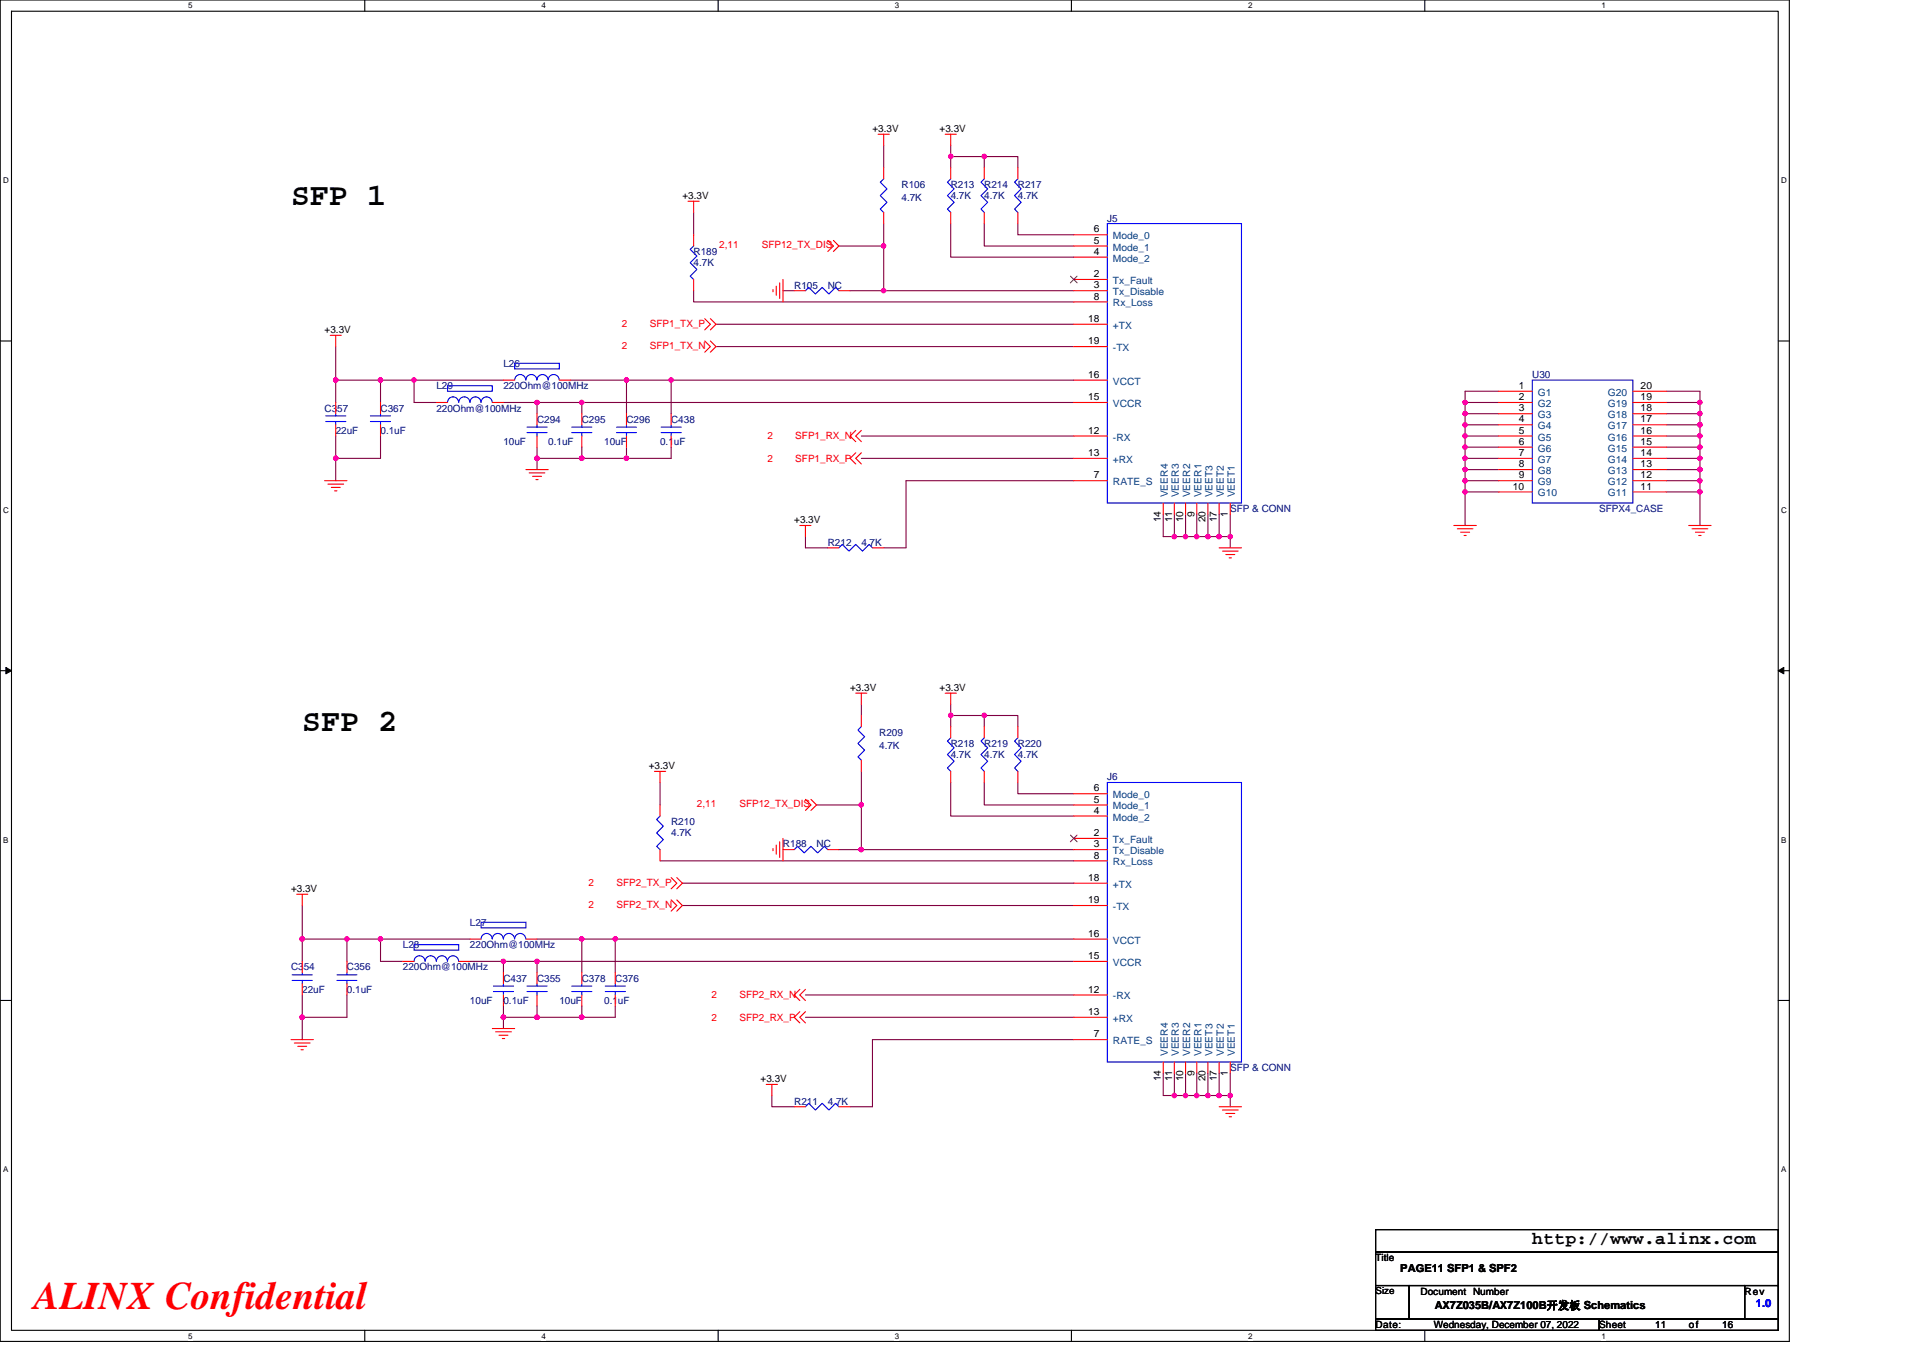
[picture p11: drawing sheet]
<svg xmlns="http://www.w3.org/2000/svg" width="297mm" height="210mm" viewBox="0 0 297 210" stroke-linecap="round" stroke-linejoin="round" font-family="sans-serif">
<path d="M0 0h276.4v207.3h-276.4zM1.8 1.7h272.9v203.8h-272.9z" fill="none" stroke="#000" stroke-width=".17"/>
<g fill="#fff">
<path d="M29.1 .2h.6v1.4h-.6z"/>
<path d="M29.1 205.7h.6v1.4h-.6z"/>
</g>
<path d="M56.3 0v1.7M56.3 205.5v1.8" fill="none" stroke="#000" stroke-width=".17"/>
<g fill="#fff">
<path d="M83.6 .2h.7v1.4h-.7z"/>
<path d="M83.6 205.7h.7v1.4h-.7z"/>
</g>
<path d="M110.9 0v1.7M110.9 205.5v1.8" fill="none" stroke="#000" stroke-width=".17"/>
<g fill="#fff">
<path d="M138.2 .2h.7v1.4h-.7z"/>
<path d="M138.2 205.7h.7v1.4h-.7z"/>
</g>
<path d="M165.5 0v1.7M165.5 205.5v1.8" fill="none" stroke="#000" stroke-width=".17"/>
<g fill="#fff">
<path d="M192.8 .2h.6v1.4h-.6z"/>
<path d="M192.8 205.7h.6v1.4h-.6z"/>
</g>
<path d="M220.1 0v1.7M220.1 205.5v1.8" fill="none" stroke="#000" stroke-width=".17"/>
<g fill="#fff">
<path d="M247.4 .2h.6v1.4h-.6z"/>
<path d="M247.4 205.7h.6v1.4h-.6z"/>
<path d="M.5 27.2h.8v1.4h-.8z"/>
<path d="M275.1 27.2h.9v1.4h-.9z"/>
<path d="M.5 78.1h.8v1.4h-.8z"/>
<path d="M275.1 78.1h.9v1.4h-.9z"/>
</g>
<path d="M0 52.7h1.8M274.7 52.7h1.7" fill="none" stroke="#000" stroke-width=".17"/>
<g fill="#fff">
<path d="M.5 129.1h.8v1.4h-.8z"/>
<path d="M275.1 129.1h.8v1.4h-.8z"/>
</g>
<path d="M0 103.6h1.8M274.7 103.6h1.7" fill="none" stroke="#000" stroke-width=".17"/>
<path d="M.9 103.1l.9 .5-.9 .5zM274.7 103.6l.8-.5v1z" fill="#000" stroke="#000" stroke-width=".15"/>
<g fill="#fff">
<path d="M.5 180h.8v1.4h-.8z"/>
<path d="M275.1 180h.8v1.4h-.8z"/>
</g>
<path d="M0 154.6h1.8M274.7 154.6h1.7M212.5 190h62.2v3.5h-62.2zM212.5 193.5h62.2v5.1h-62.2zM212.5 198.6h5.2v5.2h-5.2zM217.7 198.6h51.8v5.2h-51.8zM269.5 198.6h5.2v5.2h-5.2zM212.5 203.8h34.5v1.7h-34.5zM247 203.8h27.7v1.7h-27.7z" fill="none" stroke="#000" stroke-width=".17"/>
<g fill="none" stroke="#800040" stroke-width=".17">
<path d="M107.1 32.8v3.5M129.6 38h6.9M136.5 38v6.9M136.5 22.5v3.4M136.5 34.5v3.5M146.9 22.5v1.7M146.9 24.2v1.7M146.9 34.5v5.2h19M146.9 24.2h5.1M152 24.2h5.2v1.7M152 34.5v3.5h13.9M152 24.2v1.7"/>
<path d="M157.2 34.5v1.8h8.7M51.9 58.7h6.9v3.5M51.9 58.7v3.5M51.9 53.6v5.1M58.8 58.7h5.2v3.5h3.4M64 58.7h13.8M88.1 58.7h8.7v5.2M96.8 58.7h6.9v5.2M103.7 58.7h62.2M107.1 44.9v1.8h58.8M110.6 53.6h55.3M110.6 50.1h55.3"/>
<path d="M120.9 44.9h1.8M131.3 44.9h5.2M136.5 44.9h29.4M51.9 70.8v3.5M51.9 67.4v3.4M58.8 67.4v3.4h-6.9M77.8 62.2h5.1v1.7M82.9 62.2h7v1.7M82.9 69.1v1.7M82.9 70.8v1.8M82.9 70.8h7M89.9 70.8h6.9"/>
<path d="M89.9 62.2h76M89.9 69.1v1.7M96.8 69.1v1.7M103.7 69.1v1.7h-6.9M133.1 70.8h32.8M133.1 67.4h32.8M165.9 74.3h-25.9v10.3h-3.5M179.7 79.5v3.4h1.7M181.4 79.5v3.4M183.1 79.5v3.4M184.9 79.5v3.4M186.6 79.5v3.4"/>
<path d="M188.3 79.5v3.4M190 79.5v3.4M226.3 62.2v1.7M226.3 63.9v1.7M226.3 65.6v1.8M226.3 67.4v1.7M226.3 69.1v1.7M226.3 70.8v1.8M226.3 72.6v3.4M226.3 76v5.2M226.3 63.9h5.2M226.3 65.6h5.2"/>
<path d="M226.3 70.8h5.2M226.3 76h5.2M226.3 62.2h5.2M226.3 67.4h5.2M226.3 69.1h5.2M226.3 72.6h5.2M226.3 74.3h5.2M231.5 60.5h-5.2v1.7M257.4 60.5h5.2v1.7M257.4 62.2h5.2M257.4 63.9h5.2M257.4 65.6h5.2"/>
<path d="M257.4 67.4h5.2M257.4 69.1h5.2M257.4 70.8h5.2M257.4 72.6h5.2M257.4 74.3h5.2M257.4 76h5.2M262.6 62.2v1.7M262.6 72.6v1.7M262.6 70.8v1.8M262.6 63.9v1.7M262.6 76v5.2M262.6 67.4v1.7"/>
<path d="M262.6 65.6v1.8M262.6 69.1v1.7M262.6 74.3v1.7M124.4 82.9v1.7h3.5M181.4 82.9h1.7M183.1 82.9h1.8M184.9 82.9h1.7M186.6 82.9h1.7M188.3 82.9h1.7M190 82.9v1.7M133.1 108.8v1.8M133.1 119.2v5.2"/>
<path d="M146.9 108.8v1.8M146.9 110.6v1.7M146.9 110.6h5.1M152 110.6h5.2v1.7M152 110.6v1.7M46.7 139.9v5.2M102 120.9v3.5M102 133h63.9M105.4 136.5h60.5M105.4 139.9h60.5M126.1 124.4h7M129.6 131.3h3.5"/>
<path d="M133.1 124.4v6.9M133.1 131.3h32.8M146.9 120.9v5.2h19M152 120.9v3.5h13.9M157.2 120.9v1.7h8.7M46.7 145.1h6.9M46.7 145.1v3.4M46.7 157.2v3.4M46.7 153.7v3.5M53.6 145.1h5.2v3.4h3.4M53.6 145.1v3.4M53.6 153.7v3.5h-6.9"/>
<path d="M58.8 145.1h13.8M72.6 148.5h5.2M77.8 148.5h5.1M77.8 148.5v1.8M77.8 155.4v1.8M77.8 157.2v1.7M77.8 157.2h5.1M82.9 157.2h7M82.9 148.5v1.8M82.9 145.1h7M82.9 155.4v1.8M82.9 148.5h83"/>
<path d="M89.9 145.1v5.2M89.9 155.4v1.8M89.9 145.1h5.1M95 145.1v5.2M95 155.4v1.8h-5.1M95 145.1h70.9M124.4 153.7h41.5M124.4 157.2h41.5M119.2 169.3v1.7h3.5M165.9 160.6h-31.1v10.4h-3.5M179.7 165.8v3.5h1.7M181.4 169.3h1.7"/>
<path d="M181.4 165.8v3.5M183.1 169.3h1.8M183.1 165.8v3.5M184.9 169.3h1.7M184.9 165.8v3.5M186.6 169.3h1.7M186.6 165.8v3.5M188.3 165.8v3.5M188.3 169.3h1.7M190 169.3v1.7M190 165.8v3.5"/>
</g>
<g fill="#f0f" stroke="#f0f" stroke-width=".17">
<circle cx="226.3" cy="62.2" r=".33"/>
<circle cx="226.3" cy="63.9" r=".34"/>
<circle cx="226.3" cy="65.6" r=".34"/>
<circle cx="226.3" cy="67.3" r=".34"/>
<circle cx="226.3" cy="69.1" r=".34"/>
<circle cx="226.3" cy="70.8" r=".33"/>
<circle cx="226.3" cy="72.5" r=".34"/>
<circle cx="226.3" cy="74.3" r=".34"/>
<circle cx="226.3" cy="76" r=".34"/>
<circle cx="262.6" cy="63.9" r=".34"/>
<circle cx="262.6" cy="65.6" r=".34"/>
<circle cx="262.6" cy="70.8" r=".33"/>
<circle cx="262.6" cy="72.5" r=".34"/>
<circle cx="262.6" cy="62.2" r=".33"/>
<circle cx="262.6" cy="76" r=".34"/>
<circle cx="262.6" cy="67.3" r=".34"/>
<circle cx="262.6" cy="69.1" r=".34"/>
<circle cx="262.6" cy="74.3" r=".34"/>
<circle cx="152" cy="110.5" r=".34"/>
<circle cx="146.9" cy="110.5" r=".34"/>
<circle cx="190" cy="82.9" r=".34"/>
<circle cx="188.3" cy="82.9" r=".34"/>
<circle cx="183.1" cy="82.9" r=".34"/>
<circle cx="184.8" cy="82.9" r=".34"/>
<circle cx="186.6" cy="82.9" r=".34"/>
<circle cx="181.4" cy="82.9" r=".34"/>
<circle cx="103.7" cy="58.7" r=".34"/>
<circle cx="89.9" cy="62.2" r=".33"/>
<circle cx="63.9" cy="58.7" r=".34"/>
<circle cx="51.9" cy="58.7" r=".34"/>
<circle cx="58.8" cy="58.7" r=".34"/>
<circle cx="51.9" cy="70.8" r=".33"/>
<circle cx="83" cy="62.2" r=".33"/>
<circle cx="96.8" cy="58.7" r=".34"/>
<circle cx="83" cy="70.8" r=".33"/>
<circle cx="96.8" cy="70.8" r=".33"/>
<circle cx="89.9" cy="70.8" r=".33"/>
<circle cx="190" cy="169.3" r=".34"/>
<circle cx="188.3" cy="169.3" r=".34"/>
<circle cx="186.6" cy="169.3" r=".34"/>
<circle cx="184.8" cy="169.3" r=".34"/>
<circle cx="183.1" cy="169.3" r=".34"/>
<circle cx="181.4" cy="169.3" r=".34"/>
<circle cx="83" cy="148.5" r=".33"/>
<circle cx="95" cy="145.1" r=".34"/>
<circle cx="58.8" cy="145.1" r=".34"/>
<circle cx="46.7" cy="145.1" r=".34"/>
<circle cx="53.6" cy="145.1" r=".34"/>
<circle cx="46.7" cy="157.2" r=".33"/>
<circle cx="77.8" cy="148.5" r=".33"/>
<circle cx="89.8" cy="145.1" r=".34"/>
<circle cx="77.8" cy="157.2" r=".33"/>
<circle cx="89.9" cy="157.2" r=".33"/>
<circle cx="83" cy="157.2" r=".33"/>
<circle cx="136.5" cy="38" r=".34"/>
<circle cx="133" cy="131.3" r=".33"/>
<circle cx="133" cy="124.4" r=".34"/>
<circle cx="136.5" cy="44.9" r=".33"/>
<circle cx="152" cy="24.2" r=".34"/>
<circle cx="146.9" cy="24.2" r=".34"/>
</g>
<g fill="none" stroke="#f00" stroke-width=".17">
<path d="M106.3 31.1h1.7M107.1 31.1v1.7M107.1 36.3v1.7M127.9 37.1l.8 .9-.8 .9M128.7 37.1l.9 .9-.9 .9M135.6 20.7h1.8M136.5 32.8v1.7M136.5 25.9v1.7M136.5 20.7v1.8M146 20.7h1.7M146.9 20.7v1.8M146.9 32.8v1.7"/>
<path d="M146.9 25.9v1.7M152 32.8v1.7M152 25.9v1.7M157.2 32.8v1.7M157.2 25.9v1.7M165.9 36.3h5.1M165.9 38h5.1M165.9 39.7h5.1M51 51.8h1.7M51.9 51.8v1.8M77.8 58.7h1.7M86.4 58.7h1.7"/>
<path d="M107.1 43.2v1.7M108.9 49.2l.8 .9-.8 .9M108.9 52.7l.8 .9-.8 .8M109.7 49.2l.9 .9-.9 .9M109.7 52.7l.9 .9-.9 .8M119.4 44.7v.4M119.9 44.2v1.4M120.4 43.7v2.4M120.9 43.2v3.5M122.7 44.9h1.7M129.6 44.9h1.7M165.9 46.7h5.1"/>
<path d="M165.9 44.9h5.1M165.9 43.2h5.1M165.9 58.7h5.1M165.9 50.1h5.1M165.9 53.6h5.1M50.1 74.3h3.5M50.6 74.8h2.5M51.2 75.3h1.4M51.7 75.8h.3M51.9 62.2v1.7M51.9 65.6v1.8M58.8 62.2v1.7"/>
<path d="M58.8 65.6v1.8M67.4 62.2h1.7M76 62.2h1.8M81.2 72.6h3.5M81.7 73.1h2.5M82.3 73.6h1.3M82.8 74.1h.3M82.9 63.9v1.7M82.9 67.4v1.7M89.9 63.9v1.7M89.9 67.4v1.7M96.8 63.9v1.7"/>
<path d="M96.8 67.4v1.7M103.7 63.9v1.7M103.7 67.4v1.7M132.2 66.5l-.9 .9 .9 .8M132.2 70l-.9 .8 .9 .9M133.1 66.5l-.9 .9 .9 .8M133.1 70l-.9 .8 .9 .9M165.9 67.4h5.1M165.9 70.8h5.1M165.9 62.2h5.1M165.9 74.3h5.1M179.7 77.7v1.8"/>
<path d="M181.4 77.7v1.8M183.1 77.7v1.8M184.9 77.7v1.8M186.6 77.7v1.8M188.3 77.7v1.8M190 77.7v1.8M231.5 60.5h5.2M231.5 65.6h5.2M231.5 62.2h5.2M231.5 63.9h5.2M231.5 67.4h5.2M231.5 69.1h5.2"/>
<path d="M231.5 70.8h5.2M231.5 72.6h5.2M231.5 74.3h5.2M231.5 76h5.2M252.2 76h5.2M252.2 74.3h5.2M252.2 72.6h5.2M252.2 70.8h5.2M252.2 69.1h5.2M252.2 67.4h5.2M252.2 65.6h5.2M252.2 63.9h5.2"/>
<path d="M252.2 62.2h5.2M252.2 60.5h5.2M123.5 81.2h1.8M124.4 81.2v1.7M127.9 84.6h1.7M134.8 84.6h1.7M188.3 84.6h3.5M188.8 85.2h2.5M189.4 85.7h1.3M189.9 86.2h.3M224.6 81.2h3.4M225.1 81.7h2.4"/>
<path d="M225.6 82.2h1.4M226.1 82.7h.4M260.9 81.2h3.4M261.4 81.7h2.4M261.9 82.2h1.4M262.4 82.7h.4M101.1 119.2h1.7M102 119.2v1.7M132.2 107.1h1.7M133.1 107.1v1.7M133.1 117.5v1.7M133.1 110.6v1.7"/>
<path d="M146 107.1h1.7M146.9 119.2v1.7M146.9 112.3v1.7M146.9 107.1v1.7M152 119.2v1.7M152 112.3v1.7M157.2 119.2v1.7M157.2 112.3v1.7M45.8 138.2h1.7M46.7 138.2v1.7M102 131.3v1.7M102 124.4v1.7"/>
<path d="M103.7 139l.8 .9-.8 .9M103.7 135.6l.8 .9-.8 .8M104.5 139l.9 .9-.9 .9M104.5 135.6l.9 .9-.9 .8M119.4 131.1v.3M119.9 130.6v1.4M120.4 130.1v2.4M120.9 131.3h1.8M120.9 129.5v3.5M124.4 123.5l.9 .9-.9 .8M125.3 123.5l.8 .9-.8 .8M127.9 131.3h1.7"/>
<path d="M165.9 133h5.1M165.9 122.6h5.1M165.9 124.4h5.1M165.9 126.1h5.1M165.9 131.3h5.1M165.9 129.5h5.1M165.9 136.5h5.1M165.9 139.9h5.1M46.7 148.5v1.8M46.7 152v1.7M53.6 148.5v1.8M53.6 152v1.7"/>
<path d="M62.2 148.5h1.8M70.9 148.5h1.7M72.6 145.1h1.7M76 158.9h3.5M76.6 159.4h2.4M77.1 160h1.4M77.8 150.3v1.7M77.8 153.7v1.7M81.2 145.1h1.7M82.9 150.3v1.7M82.9 153.7v1.7M89.9 150.3v1.7"/>
<path d="M89.9 153.7v1.7M95 150.3v1.7M95 153.7v1.7M123.5 152.9l-.8 .8 .8 .9M123.5 156.3l-.8 .9 .8 .9M124.4 152.9l-.9 .8 .9 .9M124.4 156.3l-.9 .9 .9 .9M165.9 153.7h5.1M165.9 157.2h5.1M165.9 148.5h5.1M165.9 145.1h5.1M45 160.6h3.4"/>
<path d="M45.5 161.2h2.4M46 161.7h1.4M46.5 162.2h.4M77.6 160.5h.4M118.4 167.6h1.7M119.2 167.6v1.7M122.7 171h1.7M129.6 171h1.7M165.9 160.6h5.1M179.7 164.1v1.7M181.4 164.1v1.7M183.1 164.1v1.7"/>
<path d="M184.9 164.1v1.7M186.6 164.1v1.7M188.3 164.1v1.7M188.3 171h3.5M188.8 171.5h2.5M189.4 172h1.3M189.9 172.6h.3M190 164.1v1.7"/>
</g>
<g fill="none" stroke="#00f" stroke-width=".17">
<path d="M107.1 38l-.5 .5 1.1 1.1-1.1 1 1.1 1-1.1 1.1 .5 .5M136.5 27.6l-.5 .6 1 1-1 1 1 1.1-1 1 .5 .5M146.9 27.6l-.6 .6 1.1 1-1.1 1 1.1 1.1-1.1 1 .6 .5M152 27.6l-.5 .6 1.1 1-1.1 1 1.1 1.1-1.1 1 .5 .5M157.2 27.6l-.5 .6 1 1-1 1 1 1.1-1 1 .5 .5M171 34.5h20.8v43.2h-20.8zM69.1 59.6h6.9v.9h-6.9zM79.5 56.1h6.9v.9h-6.9zM81.2 58.7a.86 .86 0 0 0-.8-.8 .86 .86 0 0 0-.9 .8M82.9 58.7a.85 .85 0 0 0-.8-.8 .85 .85 0 0 0-.9 .8M84.7 58.7a.86 .86 0 0 0-.9-.8 .86 .86 0 0 0-.9 .8M86.4 58.7a.85 .85 0 0 0-.9-.8 .85 .85 0 0 0-.8 .8"/>
<path d="M124.4 44.9l.5-.5 1.1 1 1-1 1 1 1.1-1 .5 .5M236.7 58.7h15.5v19h-15.5zM50.3 65.1h3.1M50.3 64.3h3.1M51.9 63.9v.4M51.9 65.1v.5M57.2 65.1h3.1M57.2 64.3h3.1M58.8 63.9v.4M58.8 65.1v.5M70.8 62.2a.86 .86 0 0 0-.8-.9 .86 .86 0 0 0-.9 .9M72.6 62.2a.86 .86 0 0 0-.9-.9 .86 .86 0 0 0-.8 .9"/>
<path d="M76 62.2a.87 .87 0 0 0-.8-.9 .87 .87 0 0 0-.9 .9 .85 .85 0 0 0-.9-.9 .85 .85 0 0 0-.8 .9M81.4 66.8h3.1M81.4 66h3.1M82.9 65.6v.4M82.9 66.8v.6M88.3 66.8h3.1M88.3 66h3.1M89.9 65.6v.4M89.9 66.8v.6M95.2 66.8h3.1M95.2 66h3.1M96.8 65.6v.4"/>
<path d="M96.8 66.8v.6M102.1 66.8h3.1M102.1 66h3.1M103.7 65.6v.4M103.7 66.8v.6M129.6 84.6l.5-.5 1 1.1 1.1-1.1 1 1.1 1.1-1.1 .5 .5M133.1 112.3l-.6 .5 1.1 1-1.1 1.1 1.1 1-1.1 1 .6 .6M146.9 114l-.6 .5 1.1 1-1.1 1.1 1.1 1-1.1 1.1 .6 .5M152 114l-.5 .5 1.1 1-1.1 1.1 1.1 1-1.1 1.1 .5 .5M157.2 114l-.5 .5 1 1-1 1.1 1 1-1 1.1 .5 .5M102 126.1l-.6 .5 1.1 1.1-1.1 1 1.1 1-1.1 1.1 .6 .5M122.7 131.3l.5-.5 1 1 1.1-1 1 1 1-1 .6 .5"/>
<path d="M171 120.9h20.8v43.2h-20.8zM45.1 151.5h3.1M45.1 150.6h3.1M46.7 150.3v.3M46.7 151.5v.5M52 151.5h3.1M52 150.6h3.1M53.6 150.3v.3M53.6 151.5v.5M64 146h6.9v.8h-6.9zM65.7 148.5a.85 .85 0 0 0-.9-.8 .85 .85 0 0 0-.8 .8M67.4 148.5a.86 .86 0 0 0-.9-.8 .86 .86 0 0 0-.8 .8"/>
<path d="M70.8 148.5a.87 .87 0 0 0-.8-.8 .87 .87 0 0 0-.9 .8 .85 .85 0 0 0-.8-.8 .85 .85 0 0 0-.9 .8M74.3 142.5h6.9v.9h-6.9zM76.2 153.2h3.1M76.2 152.4h3.1M77.7 145.1a.86 .86 0 0 0-.8-.9 .86 .86 0 0 0-.9 .9 .86 .86 0 0 0-.8-.9 .86 .86 0 0 0-.9 .9M77.8 152v.4M77.8 153.2v.5M79.5 145.1a.86 .86 0 0 0-.9-.9 .86 .86 0 0 0-.8 .9M81.2 145.1a.86 .86 0 0 0-.8-.9 .86 .86 0 0 0-.9 .9M81.4 153.2h3.1M81.4 152.4h3.1M82.9 152v.4"/>
<path d="M82.9 153.2v.5M88.3 153.2h3.1M88.3 152.4h3.1M89.9 152v.4M89.9 153.2v.5M93.5 153.2h3.1M93.5 152.4h3.1M95 152v.4M95 153.2v.5M124.4 171l.5-.5 1.1 1 1-1 1 1 1.1-1 .5 .5"/>
</g>
<path d="M165.4 42.7l1 1M166.4 42.7l-1.1 1M165.4 129l1 1.1M166.4 129l-1.1 1.1" fill="none" stroke="#804000" stroke-width=".15"/>
<text font-size="6" fill="#f00" x="5.2" y="202.3">ALINX Confidential</text>
<g font-size="4.9">
<text x="45" y="31.7">SFP 1</text>
<text x="46.7" y="112.9">SFP 2</text>
</g>
<text font-size="2.8" x="236.7" y="192.3">http://www.alinx.com</text>
<g font-size="1.7">
<text x="216.3" y="196.6">PAGE11 SFP1 &amp; SPF2</text>
<text x="221.7" y="202.3">AX7Z035B/AX7Z100B开发板 Schematics</text>
</g>
<text font-size="1.7" fill="#00f" x="271.2" y="202">1.0</text>
<g font-size="1.5">
<text x="134.8" y="20.4">+3.3V</text>
<text x="145.1" y="20.4">+3.3V</text>
<text x="105.4" y="30.8">+3.3V</text>
<text x="168.9" y="35.9">6</text>
<text x="168.9" y="37.7">5</text>
<text x="168.9" y="39.4">4</text>
<text x="168.9" y="46.3">8</text>
<text x="168.9" y="44.6">3</text>
<text x="168.9" y="42.8">2</text>
<text x="50.1" y="51.5">+3.3V</text>
<text x="168.1" y="49.7">18</text>
<text x="168.1" y="53.2">19</text>
<text x="168.1" y="58.4">16</text>
<text x="168.1" y="61.8">15</text>
<text x="234.6" y="60.1">1</text>
<text x="234.6" y="65.3">4</text>
<text x="234.6" y="61.8">2</text>
<text x="234.6" y="63.6">3</text>
<text x="253.4" y="65.3">17</text>
<text x="253.4" y="63.6">18</text>
<text x="253.4" y="61.8">19</text>
<text x="253.4" y="60.1">20</text>
<text x="168.1" y="67">12</text>
<text x="168.1" y="70.5">13</text>
<text x="234.6" y="67">5</text>
<text x="234.6" y="68.7">6</text>
<text x="234.6" y="70.5">7</text>
<text x="253.4" y="70.5">14</text>
<text x="253.4" y="68.7">15</text>
<text x="253.4" y="67">16</text>
<text x="168.9" y="73.9">7</text>
<text x="233.7" y="75.6">10</text>
<text x="234.6" y="72.2">8</text>
<text x="234.6" y="73.9">9</text>
<text x="253.4" y="75.6">11</text>
<text x="253.4" y="73.9">12</text>
<text x="253.4" y="72.2">13</text>
<text x="122.7" y="80.9">+3.3V</text>
<text x="179.3" y="80.7" transform="rotate(-90 179.3 80.7)">14</text>
<text x="181" y="80.7" transform="rotate(-90 181 80.7)">11</text>
<text x="182.8" y="80.7" transform="rotate(-90 182.8 80.7)">10</text>
<text x="184.5" y="79.8" transform="rotate(-90 184.5 79.8)">9</text>
<text x="186.2" y="80.7" transform="rotate(-90 186.2 80.7)">20</text>
<text x="188" y="80.7" transform="rotate(-90 188 80.7)">17</text>
<text x="189.7" y="79.8" transform="rotate(-90 189.7 79.8)">1</text>
<text x="131.3" y="106.8">+3.3V</text>
<text x="145.1" y="106.8">+3.3V</text>
<text x="100.2" y="118.9">+3.3V</text>
<text x="168.9" y="122.3">6</text>
<text x="168.9" y="124">5</text>
<text x="168.9" y="125.7">4</text>
<text x="168.9" y="130.9">3</text>
<text x="168.9" y="129.2">2</text>
<text x="45" y="137.9">+3.3V</text>
<text x="168.1" y="136.1">18</text>
<text x="168.9" y="132.7">8</text>
<text x="168.1" y="139.6">19</text>
<text x="168.1" y="148.2">15</text>
<text x="168.1" y="144.7">16</text>
<text x="168.1" y="153.4">12</text>
<text x="168.1" y="156.8">13</text>
<text x="168.9" y="160.3">7</text>
<text x="117.5" y="167.2">+3.3V</text>
<text x="179.3" y="167.1" transform="rotate(-90 179.3 167.1)">14</text>
<text x="181" y="167.1" transform="rotate(-90 181 167.1)">11</text>
<text x="182.8" y="167.1" transform="rotate(-90 182.8 167.1)">10</text>
<text x="184.5" y="166.2" transform="rotate(-90 184.5 166.2)">9</text>
<text x="186.2" y="167.1" transform="rotate(-90 186.2 167.1)">20</text>
<text x="188" y="167.1" transform="rotate(-90 188 167.1)">17</text>
<text x="189.7" y="166.2" transform="rotate(-90 189.7 166.2)">1</text>
<text x="212.5" y="194.9">Title</text>
<text x="212.5" y="200">Size</text>
<text x="219.4" y="200">Document Number</text>
<text x="269.5" y="200">Rev</text>
<text x="212.5" y="205.2">Date:</text>
<text x="221.5" y="205.2">Wednesday, December 07, 2022</text>
<text x="247" y="205.2">Sheet</text>
<text x="255.7" y="205.2">11</text>
<text x="260.9" y="205.2">of</text>
<text x="266" y="205.2">16</text>
</g>
<g font-size="1.5" fill="#000080">
<text x="139.3" y="29">R106</text>
<text x="146.9" y="29">R213</text>
<text x="152" y="29">R214</text>
<text x="157.2" y="29">R217</text>
<text x="139.3" y="31.1">4.7K</text>
<text x="146.9" y="30.8">4.7K</text>
<text x="152" y="30.8">4.7K</text>
<text x="157.2" y="30.8">4.7K</text>
<text x="171" y="34.2">J5</text>
<text x="107.1" y="39.4">R189</text>
<text x="107.1" y="41.1">4.7K</text>
<text x="122.7" y="44.6">R105</text>
<text x="127.9" y="44.6">NC</text>
<text x="77.8" y="56.7">L26</text>
<text x="236.7" y="58.4">U30</text>
<text x="50.1" y="63.6">C357</text>
<text x="58.8" y="63.6">C367</text>
<text x="67.4" y="60.1">L29</text>
<text x="67.4" y="63.6">220Ohm@100MHz</text>
<text x="77.8" y="60.1">220Ohm@100MHz</text>
<text x="82.9" y="65.3">C294</text>
<text x="89.9" y="65.3">C295</text>
<text x="96.8" y="65.3">C296</text>
<text x="103.7" y="65.3">C438</text>
<text x="51.9" y="67">22uF</text>
<text x="58.8" y="67">0.1uF</text>
<text x="77.8" y="68.8">10uF</text>
<text x="84.7" y="68.8">0.1uF</text>
<text x="93.3" y="68.8">10uF</text>
<text x="102" y="68.8">0.1uF</text>
<text x="190" y="79.1">SFP &amp; CONN</text>
<text x="247" y="79.1">SFPX4_CASE</text>
<text x="127.9" y="84.3">R212</text>
<text x="133" y="84.3">4.7K</text>
<text x="135.8" y="113.7">R209</text>
<text x="135.8" y="115.7">4.7K</text>
<text x="146.9" y="115.4">R218</text>
<text x="146.9" y="117.1">4.7K</text>
<text x="152" y="115.4">R219</text>
<text x="152" y="117.1">4.7K</text>
<text x="157.2" y="115.4">R220</text>
<text x="157.2" y="117.1">4.7K</text>
<text x="171" y="120.6">J6</text>
<text x="103.7" y="127.5">R210</text>
<text x="103.7" y="129.2">4.7K</text>
<text x="120.9" y="130.9">R188</text>
<text x="126.1" y="130.9">NC</text>
<text x="72.6" y="143">L27</text>
<text x="45" y="149.9">C354</text>
<text x="53.6" y="149.9">C356</text>
<text x="62.2" y="146.5">L28</text>
<text x="62.2" y="149.9">220Ohm@100MHz</text>
<text x="72.6" y="146.5">220Ohm@100MHz</text>
<text x="46.7" y="153.4">22uF</text>
<text x="53.6" y="153.4">0.1uF</text>
<text x="72.6" y="155.1">10uF</text>
<text x="77.8" y="155.1">0.1uF</text>
<text x="77.8" y="151.7">C437</text>
<text x="82.9" y="151.7">C355</text>
<text x="86.4" y="155.1">10uF</text>
<text x="89.9" y="151.7">C378</text>
<text x="93.3" y="155.1">0.1uF</text>
<text x="95" y="151.7">C376</text>
<text x="190" y="165.5">SFP &amp; CONN</text>
<text x="122.7" y="170.7">R211</text>
<text x="127.9" y="170.7">4.7K</text>
</g>
<g font-size="1.5" fill="#f00">
<text x="111.1" y="38.4">2,11</text>
<text x="117.7" y="38.4">SFP12_TX_DIS</text>
<text x="96.1" y="50.5">2</text>
<text x="96.1" y="53.9">2</text>
<text x="100.4" y="50.5">SFP1_TX_P</text>
<text x="100.4" y="53.9">SFP1_TX_N</text>
<text x="118.5" y="67.9">2</text>
<text x="118.5" y="71.4">2</text>
<text x="122.8" y="67.9">SFP1_RX_N</text>
<text x="122.8" y="71.4">SFP1_RX_P</text>
<text x="107.7" y="124.7">2,11</text>
<text x="114.2" y="124.7">SFP12_TX_DIS</text>
<text x="90.9" y="136.8">2</text>
<text x="95.2" y="136.8">SFP2_TX_P</text>
<text x="90.9" y="140.3">2</text>
<text x="95.2" y="140.3">SFP2_TX_N</text>
<text x="109.9" y="154.3">2</text>
<text x="114.2" y="154.3">SFP2_RX_N</text>
<text x="109.9" y="157.7">2</text>
<text x="114.2" y="157.7">SFP2_RX_P</text>
</g>
<g font-size="1.5" fill="#004080">
<text x="171.9" y="37">Mode_0</text>
<text x="171.9" y="38.7">Mode_1</text>
<text x="171.9" y="40.4">Mode_2</text>
<text x="171.9" y="47.3">Rx_Loss</text>
<text x="171.9" y="45.6">Tx_Disable</text>
<text x="171.9" y="43.9">Tx_Fault</text>
<text x="171.9" y="50.8">+TX</text>
<text x="171.9" y="59.4">VCCT</text>
<text x="171.9" y="54.3">-TX</text>
<text x="171.9" y="62.9">VCCR</text>
<text x="237.6" y="61.2">G1</text>
<text x="237.6" y="62.9">G2</text>
<text x="237.6" y="64.6">G3</text>
<text x="248.3" y="64.6">G18</text>
<text x="248.3" y="62.9">G19</text>
<text x="248.3" y="61.2">G20</text>
<text x="171.9" y="68.1">-RX</text>
<text x="171.9" y="71.5">+RX</text>
<text x="237.6" y="66.3">G4</text>
<text x="237.6" y="68.1">G5</text>
<text x="237.6" y="69.8">G6</text>
<text x="237.6" y="71.5">G7</text>
<text x="248.3" y="71.5">G14</text>
<text x="248.3" y="69.8">G15</text>
<text x="248.3" y="68.1">G16</text>
<text x="248.3" y="66.3">G17</text>
<text x="171.9" y="75">RATE_S</text>
<text x="180.4" y="76.9" transform="rotate(-90 180.4 76.9)">VEER4</text>
<text x="182.1" y="76.9" transform="rotate(-90 182.1 76.9)">VEER3</text>
<text x="183.9" y="76.9" transform="rotate(-90 183.9 76.9)">VEER2</text>
<text x="185.6" y="76.9" transform="rotate(-90 185.6 76.9)">VEER1</text>
<text x="187.3" y="76.9" transform="rotate(-90 187.3 76.9)">VEET3</text>
<text x="189" y="76.9" transform="rotate(-90 189 76.9)">VEET2</text>
<text x="190.8" y="76.9" transform="rotate(-90 190.8 76.9)">VEET1</text>
<text x="237.6" y="73.3">G8</text>
<text x="237.6" y="75">G9</text>
<text x="237.6" y="76.7">G10</text>
<text x="248.3" y="76.7">G11</text>
<text x="248.3" y="75">G12</text>
<text x="248.3" y="73.3">G13</text>
<text x="171.9" y="123.3">Mode_0</text>
<text x="171.9" y="125.1">Mode_1</text>
<text x="171.9" y="126.8">Mode_2</text>
<text x="171.9" y="132">Tx_Disable</text>
<text x="171.9" y="130.2">Tx_Fault</text>
<text x="171.9" y="133.7">Rx_Loss</text>
<text x="171.9" y="137.2">+TX</text>
<text x="171.9" y="140.6">-TX</text>
<text x="171.9" y="149.2">VCCR</text>
<text x="171.9" y="145.8">VCCT</text>
<text x="171.9" y="154.4">-RX</text>
<text x="171.9" y="157.9">+RX</text>
<text x="171.9" y="161.3">RATE_S</text>
<text x="180.4" y="163.2" transform="rotate(-90 180.4 163.2)">VEER4</text>
<text x="182.1" y="163.2" transform="rotate(-90 182.1 163.2)">VEER3</text>
<text x="183.9" y="163.2" transform="rotate(-90 183.9 163.2)">VEER2</text>
<text x="185.6" y="163.2" transform="rotate(-90 185.6 163.2)">VEER1</text>
<text x="187.3" y="163.2" transform="rotate(-90 187.3 163.2)">VEET3</text>
<text x="189" y="163.2" transform="rotate(-90 189 163.2)">VEET2</text>
<text x="190.8" y="163.2" transform="rotate(-90 190.8 163.2)">VEET1</text>
</g>
<g font-size="1.2">
<text x="29.1" y="1.3">5</text>
<text x="83.6" y="1.3">4</text>
<text x="138.2" y="1.3">3</text>
<text x="192.8" y="1.3">2</text>
<text x="247.4" y="1.3">1</text>
<text x=".5" y="28.3">D</text>
<text x="275.1" y="28.3">D</text>
<text x=".5" y="79.2">C</text>
<text x="275.1" y="79.2">C</text>
<text x=".5" y="130.2">B</text>
<text x="275.1" y="130.2">B</text>
<text x=".5" y="181.1">A</text>
<text x="275.1" y="181.1">A</text>
<text x="29.1" y="206.8">5</text>
<text x="83.6" y="206.8">4</text>
<text x="138.2" y="206.8">3</text>
<text x="192.8" y="206.8">2</text>
<text x="247.4" y="206.8">1</text>
</g>
</svg>
